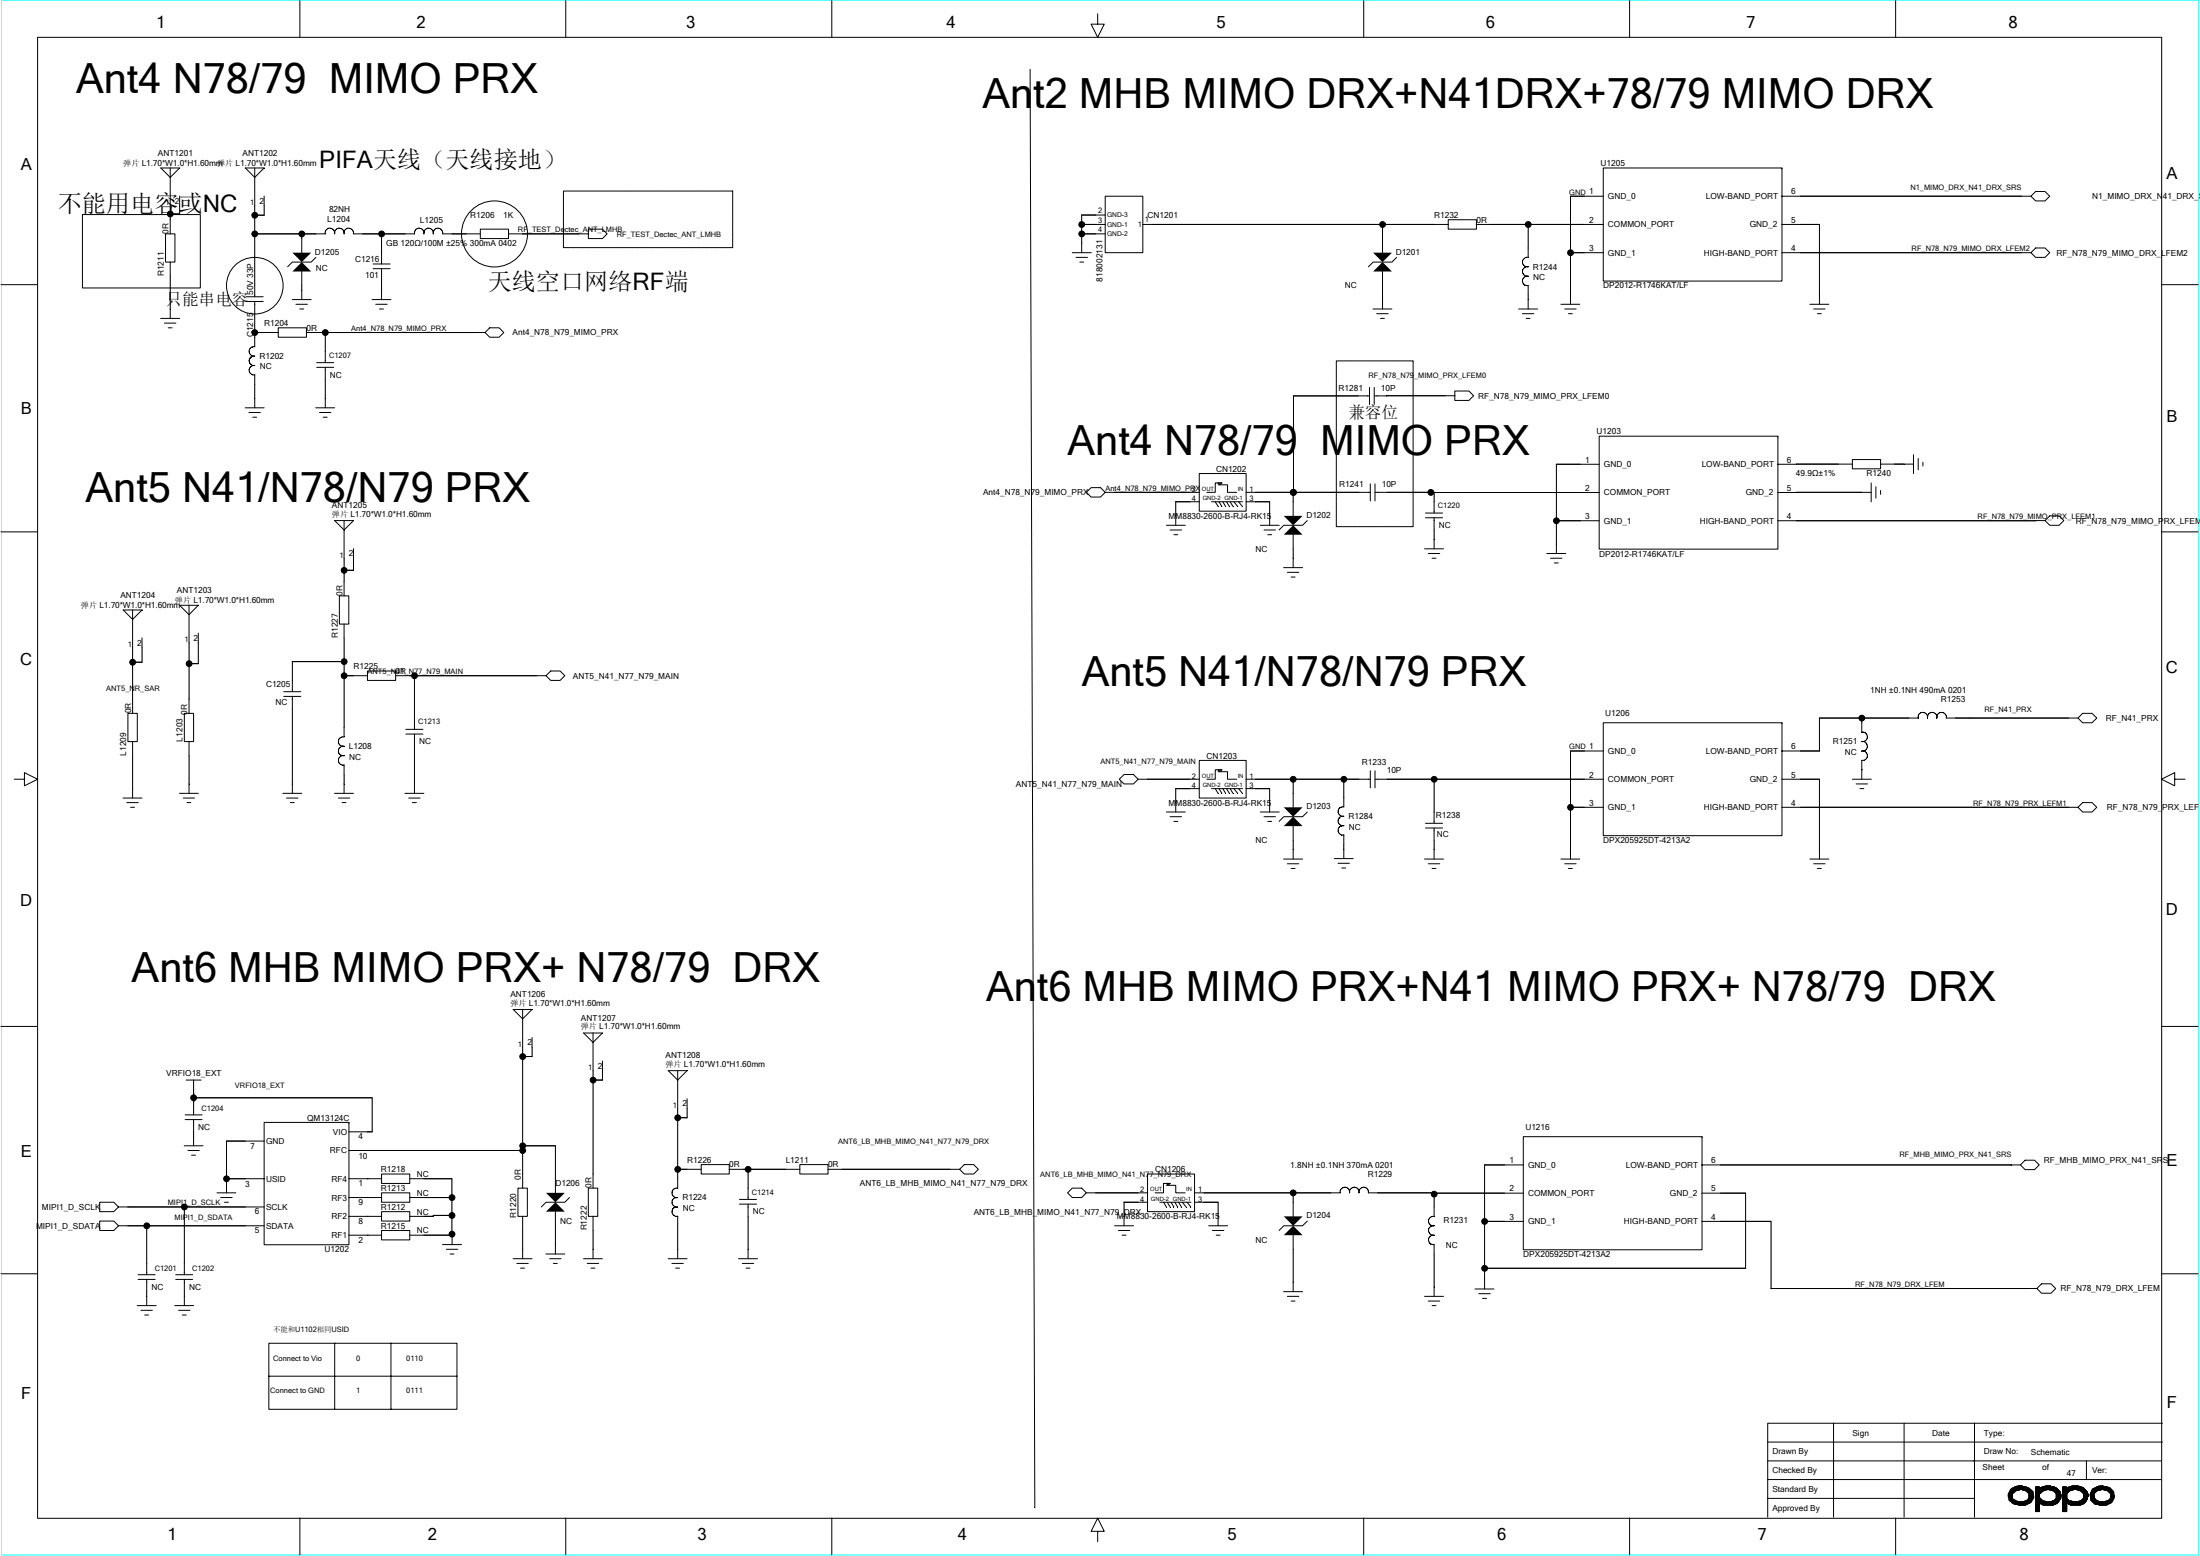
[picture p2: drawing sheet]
<svg xmlns="http://www.w3.org/2000/svg" width="297mm" height="210mm" viewBox="0 0 297 210" stroke-linecap="round" stroke-linejoin="round" font-family="sans-serif">
<path d="M.1 0h296.8v209.8h-296.8z" fill="none" stroke="#0ff" stroke-width=".14"/>
<g fill="none" stroke="#000" stroke-width=".14">
<path d="M5.1 5h286.8v199.9h-286.8zM40.5 .1v4.9M76.4 .1v4.9M112.3 .1v4.9M139.1 9.4l.6 194.1M148.2 1.9v1.4h.9l-.9 1.7-.9-1.7h.9M184.1 .1v4.9M220 .1v4.9M255.9 .1v4.9M.1 38.4h5M11.1 29h15.9v9.9h-15.9zM21.7 22.7h2.6l-1.3 1.2z"/>
<path d="M22.3 31.6h1.3v3.8h-1.3zM23 28.9h1.3M23 22.6v9M23 35.3v7.7M24.3 26.5v2.4M33.1 22.7h2.6l-1.3 1.2zM34.4 31.6h9.5M34.4 29h1.3M34.4 22.6v17.4M35.7 26.5v2.6M40.7 31.6v2.5M40.7 36.6v3.8"/>
<path d="M42.6 34.7l-.6 .7h-2.5l-.7 .6M44.4 30.8l.5 .1 .2 .3 .1 .4a.65 .65 0 0 1 .6-.8 .65 .65 0 0 1 .7 .8v-.3a.62 .62 0 0 1 .4-.5M44.4 30.8l-.4 .3-.1 .5M46.9 30.8l.6 .1 .2 .3v.4M47.7 31.6h8.3M50.4 36.3h2.3M50.4 35.6h2.3M51.5 36.3v4.1M51.5 31.6v4M56.4 30.8l.6 .1a.57 .57 0 0 1 .2 .7M56.5 30.8a.69 .69 0 0 0-.5 .8M57.7 30.8h.4l.3 .3 .1 .5"/>
<path d="M57.7 30.8a.69 .69 0 0 0-.5 .8M58.5 31.5a.64 .64 0 0 1 .7-.7 .64 .64 0 0 1 .6 .8M59.8 31.6h5.1M64.9 30.9h3.8v1.3h-3.8zM68.6 31.6h10.9M76.1 25.8h22.8v7.6h-22.8zM79.4 30.9h1.9l.7 .7-.7 .6h-1.9zM144.8 34.1h2.5M145.3 34.7h1.5M145.8 35.4h.5M146 31.6h3.2M146 29h3.2"/>
<path d="M146 30.3h3.2M146 29v5.1M149.2 26.5h5.1v7.6h-5.1zM154.3 30.3h41.3M186.7 36.6v5.1M186.7 30.3v3.8M188.6 34.7l-.7 .7h-2.5l-.6 .6M195.5 29.7h3.8v1.2h-3.8zM199.3 30.3h17.2M205.6 36.8a.68 .68 0 0 0 .7 .5 .65 .65 0 0 0-.7 .6 .65 .65 0 0 0 .8 .6M206.3 30.3v4.5M206.3 34.7a.65 .65 0 0 0-.7 .7 .65 .65 0 0 0 .8 .6 .67 .67 0 0 0-.8 .8"/>
<path d="M206.3 38.5v3.2M212 34.1h4.5M212 26.5h4.5M212 26.5v14.6M216.5 22.7h24.1v15.2h-24.1zM240.6 30.3h5.1v10.8M240.6 22.7h.1M274.2 34.1l.6-.6h1.3l.7 .6-.7 .6h-1.3zM274.2 34.1h-33.6M274.2 26.5h-33.6M274.8 25.8h1.3l.7 .7-.7 .6h-1.3l-.6-.6zM291.8 38.4h5"/>
<path d="M21.7 43h2.6M22.2 43.6h1.5M22.7 44.2h.5M33.1 55h2.6M33.2 40.7h2.3M33.2 40h2.3M33.6 55.7h1.6M34.1 56.3h.5M34.2 46.8a.64 .64 0 0 0-.6 .7 .64 .64 0 0 0 .8 .5h-.2M34.2 48a.64 .64 0 0 0-.6 .8 .64 .64 0 0 0 .8 .5h-.2M34.2 49.3a.64 .64 0 0 0-.6 .8 .64 .64 0 0 0 .8 .5M34.4 44.9h3.2"/>
<path d="M34.4 40.7v6.1h-.2M34.4 50.6v4.4M37.6 44.2h3.8v1.3h-3.8zM39.5 40.4h2.5M40 41.1h1.5M40.5 41.7h.5M42.6 55h2.6M42.8 49.6h2.3M42.8 48.9h2.3M43.1 55.7h1.6M43.6 56.3h.6M43.9 44.9v4"/>
<path d="M43.9 49.6v5.4M50.2 40.4h2.6M50.7 41.1h1.6M51.2 41.7h.6M65.5 44.9h-24.1M66.1 44.2h1.3l.6 .7-.6 .6h-1.3l-.6-.6zM174.6 53.4h10.3M174.6 53.4v13.1M180.4 48.7h10.4v22.4h-10.4zM184.9 52.3v2.3M185.4 41.7h2.5M185.5 52.3v2.3"/>
<path d="M185.9 42.3h1.5M186.4 43h.5M187.2 53.4h9.2M187.2 53.4h-1.7M196.4 52.8h1.9l.7 .6-.7 .6h-1.9zM205 41.7h2.6M205.5 42.3h1.6M206.1 43h.5M210.8 41.1h2.5M211.3 41.7h1.5M211.8 42.3h.5M215.9 58.9h24.1v15.2h-24.1z"/>
<path d="M240 58.9h.1M244.4 41.1h2.5M244.9 41.7h1.5M245.4 42.3h.5M.1 71.8h5M45.2 70.3h2.5l-1.2 1.2-1.3-1.2M46.4 77h1.3M46.5 70.2v10.2M47.7 74v3M146.7 66.4l.6-.6h1.3l.6 .6-.6 .7h-1.3zM149.2 66.4h12.7M157.5 70.9h2.5"/>
<path d="M158 71.5h1.5M158.5 72.2h.5M158.7 67.7h3.2M158.7 67.7v3.2M161.9 63.9h6.4v5.1h-6.4zM163.6 67.7h4.2M164.1 67.7l.4 .6M164.5 65.4h1.2v1h1.3M164.5 65.2h.5l-.3 .2zM164.6 67.7l.4 .6M165 65.2h-.9v1.2h-1.2M165.1 67.7l.4 .6"/>
<path d="M165.6 67.7l.4 .6M166.1 67.7l.4 .6M166.6 67.7l.5 .6M167.2 67.7l.5 .6M168.2 67.7h3.2v3.2M168.2 66.4h16.8M170.2 70.9h2.5M170.7 71.5h1.5M171.2 72.2h.5M173.3 76.6h2.6M173.8 77.2h1.6M174.3 77.9h.6"/>
<path d="M174.6 66.4v3.2M174.6 72.1v4.5M176.5 70.3l-.6 .6h-2.6l-.6 .6M185 65.3v2.3M185.6 66.4h8v2.8M185.6 65.3v2.3M192.3 74.1h2.6M192.5 69.9h2.3M192.5 69.2h2.3M192.8 74.7h1.6M193.2 66.5h22.7M193.2 66.4v.1"/>
<path d="M193.4 75.3h.5M193.6 69.9v4.2M208.8 74.7h2.6M209.4 75.3h1.5M209.9 76h.5M210.1 62.7h5.8M210.1 70.3h5.8M210.1 62.7v12M240 66.5h2.5M240 70.3h34.8M242.5 66.4h10.1M242.5 62.6v.1"/>
<path d="M242.5 66.4v.1M250.1 62h3.8v1.3h-3.8zM250.1 62.6l-10.1 .1M252.6 65.2v2.5M253.3 65.7v1.5M253.9 62.6h4.5M253.9 66.2v.5M258.4 61.4v2.5M259 61.9v1.5M259.6 62.4v.5M276.1 70.3l.7-.7h1.2l.7 .7-.7 .6h-1.2zM276.1 70.3h-1.3"/>
<path d="M291.8 71.8h5M16.6 82.3h2.6l-1.3 1.3-1.3-1.3M17.3 96.3h1.2v3.8h-1.2zM17.9 82.3v14M19.2 86.1v3.3h-1.3M24.3 81.7l1.2 1.3 1.3-1.3h-2.6M24.9 96.3h1.2v3.8h-1.2zM25.5 89.6h1.3M25.5 81.7v14.6M26.8 85.4v4.2M38.3 94h2.3M38.3 93.3h2.3"/>
<path d="M39.5 94v13.1M45.8 80.4h1.3v3.8h-1.3zM46.2 99.4h.3M46.3 99.4a.65 .65 0 0 0-.6 .8 .65 .65 0 0 0 .8 .5M46.4 91.2h3.2M46.5 84.2v15.3M46.5 89.3h-7v4M49.6 90.6h3.8v1.2h-3.8zM54.8 99.1h2.3M54.8 98.4h2.3M56 91.2v7.2M56 99.1v8"/>
<path d="M73.7 91.2h-20.3M74.4 90.6h1.2l.7 .6-.7 .6h-1.2l-.7-.6zM216.5 97.5h24.1v15.3h-24.1zM240.6 97.5h.1M245.7 96.9v4.5M251.4 98.8a.64 .64 0 0 1 .7 .6 .64 .64 0 0 1-.6 .7M251.4 96.9v1.9M260.3 96.7a.63 .63 0 0 0-.8-.6 .63 .63 0 0 0-.5 .8h-13.4M260.7 96.1l.6 .2 .2 .4M260.7 96.1a.66 .66 0 0 0-.5 .8v-.1M262 96.1l.5 .2a.57 .57 0 0 1 .3 .6M262 96.1a.66 .66 0 0 0-.5 .8v-.1"/>
<path d="M280.6 96.9h-17.8M281.2 96.3h1.3l.6 .6-.6 .6h-1.3l-.6-.6zM1.9 105.2h1.4v-.9l1.8 .9-1.8 .8v-.8M16.6 107.7h2.6M17.1 108.3h1.6M17.6 108.9h.6M17.9 100.1v7.6M24.2 107.1h2.6M24.7 107.7h1.6M25.2 108.3h.6M25.5 100.1v7M38.2 107.1h2.5"/>
<path d="M38.7 107.7h1.5M39.2 108.3h.5M45.2 107.1h2.5M45.7 107.7h1.5M45.7 101.5a.69 .69 0 0 0 .8 .5M46.2 108.3h.5M46.5 103.2v3.9M46.5 100.7a.65 .65 0 0 0-.8 .8M46.5 102a.65 .65 0 0 0-.8 .6 .65 .65 0 0 0 .8 .7M54.7 107.1h2.5M55.2 107.7h1.5M55.7 108.3h.5"/>
<path d="M151.1 105.2l.7-.7h1.2l.7 .7-.7 .6h-1.2zM153.6 105.2h8.3M157.5 109.6h2.5M158 110.2h1.5M158.5 110.8h.5M158.7 106.4h3.2M158.7 106.4v3.2M161.9 102.6h6.4v5.1h-6.4zM163.6 106.4h4.2M164.1 106.4l.4 .7M164.5 104.1h1.2v1.1h1.3M164.5 103.9h.5l-.3 .2z"/>
<path d="M164.6 106.4l.4 .7M165 103.9h-.9v1.3h-1.2M165.1 106.4l.4 .7M165.6 106.4l.4 .7M166.1 106.4l.4 .7M166.6 106.4l.5 .7M167.2 106.4l.5 .7M168.2 106.4h3.2v3.2M168.2 105.2h16.8M170.2 109.6h2.5M170.7 110.2h1.5M171.2 110.8h.5"/>
<path d="M173.3 115.9h2.6M173.8 116.6h1.6M174.3 117.2h.6M174.6 111.5v4.4M174.6 105.2v3.8M176.5 109.6l-.6 .6h-2.6l-.6 .6M180.1 115.9h2.6M180.7 116.5h1.5M180.7 109.6l.3 .5 .4 .1h-.2M180.7 110.9v.2a.7 .7 0 0 0 .8 .3M181.2 117.1h.5M181.2 108.9a.63 .63 0 0 0-.5 .8"/>
<path d="M181.2 110.2a.63 .63 0 0 0-.5 .7M181.2 111.4a.64 .64 0 0 0-.5 .8 .64 .64 0 0 0 .8 .5M181.4 105.2v3.7h-.2M181.4 112.7v3.2M185 104v2.3M185.6 105.2h30.9M185.6 104v2.3M192.3 115.9h2.6M192.5 111.7h2.3M192.5 111.1h2.3M192.8 116.6h1.6M193.4 117.2h.5"/>
<path d="M193.6 105.2v5.9M193.6 111.7v4.2M210.8 115.9h2.5M211.3 116.6h1.5M211.8 117.2h.5M212 108.9h4.5M212 101.3h4.5M212 101.3v14.6M240.6 105.2h5.1v10.7M240.6 101.3h5.1M244.4 115.9h2.5M244.9 116.6h1.5"/>
<path d="M245.4 117.2h.5M250.1 105.2h2.6M250.6 105.8h1.6M251.1 106.4h.5M251.4 102.6v2.6M251.4 102.6h.2M251.6 101.3h-.2a.64 .64 0 0 1 .7 .6 .64 .64 0 0 1-.6 .7M251.6 100.1h-.2a.64 .64 0 0 1 .7 .5 .64 .64 0 0 1-.6 .7M280.6 108.9h-40M281.2 108.3h1.3l.6 .6-.6 .7h-1.3l-.6-.7zM293.6 105.2v-.9l-1.8 .9 1.8 .8v-.8h1.4M.1 138.5h5"/>
<path d="M69.3 136.2h2.5l-1.2 1.3-1.3-1.3M70.6 136.2v24.2M78.8 139.4h2.5l-1.2 1.3-1.3-1.3M80.1 139.4v21M291.8 138.5h5M24.9 154.6h2.5M25 151.1h2.3M25 150.5h2.3M25.1 145.8h2.1M25.4 155.3h1.5M25.9 155.9h.5M26.1 148.1h24.1v4.7"/>
<path d="M26.1 151.1v3.5M26.1 145.8v4.7M30.6 159.1h5.1M30.6 154h5.1M30.6 154v7M35.7 151.5h11.4v16.5h-11.4zM47.1 155.3h23.5M47.1 159.1h4.4M47.1 152.7h3.1M47.1 151.5h.1M51.5 158.4h3.8v1.3h-3.8zM55.3 159.1h5.7v8.9"/>
<path d="M70.5 142.6h1.3M70.5 154.6h4.5v6.4M71.8 140v2.6M80 145.8h1.3M81.3 143.2v2.6M90.2 144.5h2.6l-1.3 1.3zM91.5 144.5v15.9M92.8 148.3v2.5h-1.3M94.7 157.2h3.8v1.2h-3.8zM94.7 157.8h-3.2M98.4 157.8h9.6M101 157.8v4.1"/>
<path d="M108 157.2h3.8v1.2h-3.8zM111.8 157.8h17.8M130.2 157.2h1.3l.6 .6-.6 .6h-1.3l-.6-.6zM154.9 158.4h6.4v5.1h-6.4zM157.5 160h1.2v1h1.3M157.5 159.7h.5l-.3 .3zM158 159.7h-.9v1.3h-1.1M205.7 153.4h24.1v15.3h-24.1zM205.7 157.2h-5.3v16.7M229.8 153.4h.1M272.8 157.2l.6-.6h1.3l.6 .6-.6 .6h-1.3zM272.8 157.2h-43"/>
<path d="M.1 171.9h5M13.5 164.8h1.9l.6 .6-.6 .7h-1.9zM13.5 162.2h1.9l.6 .7-.6 .6h-1.9zM16 162.9h19.7M16 165.4h19.7M18.5 176.2h2.6M18.6 172.7h2.4M18.6 172h2.4M19 176.8h1.6M19.5 177.5h.6M19.8 165.4v6.6M19.8 172.7v3.5"/>
<path d="M23.6 176.2h2.5M23.7 172.7h2.3M23.7 172h2.3M24.1 176.8h1.6M24.6 177.5h.5M24.9 162.9v9.1M24.9 172.7v3.5M29.3 161h2.6M29.8 161.6h1.5M30.3 162.2h.5M47.1 161.6h4.4M47.1 164.1h4.4"/>
<path d="M47.1 166.7h4.4M51.5 161h3.8v1.2h-3.8zM51.5 163.5h3.8v1.3h-3.8zM51.5 166.1h3.8v1.2h-3.8zM55.3 161.6h5.7M55.3 164.1h3.2M55.3 166.7h5.7M59.8 168h2.5M60.3 168.6h1.5M60.8 169.2h.5M61 166.5h.1M61 164h-2.5v.2"/>
<path d="M69.3 169.9h2.5M69.8 170.5h1.5M69.9 160.3h1.3v3.8h-1.3zM70.3 171.1h.5M70.6 164.1v5.8M73.7 169.2h2.6M74.2 169.9h1.6M74.7 170.5h.5M75 163.5v5.7M76.9 161.6l-.6 .6h-2.6l-.6 .7M78.8 169.9h2.5M79.3 170.5h1.5"/>
<path d="M79.4 160.3h1.3v3.8h-1.3zM79.8 171.1h.5M80.1 164.1v5.8M90.2 169.9h2.6M90.7 170.5h1.6M90.7 162.4l.4 .4 .4 .1h-.2M90.7 163.6l.1 .2a.7 .7 0 0 0 .7 .3M91.2 171.1h.6M91.3 160.3h.2M91.3 160.3a.64 .64 0 0 0-.6 .8 .64 .64 0 0 0 .8 .5h-.2M91.3 161.6a.63 .63 0 0 0-.6 .8M91.3 162.9a.63 .63 0 0 0-.6 .8"/>
<path d="M91.5 164.1v5.8M99.7 169.9h2.6M99.8 162.5h2.3M99.8 161.9h2.3M100.2 170.5h1.6M100.7 171.1h.6M101 162.5v7.4M144.1 161l.7-.7h1.2l.7 .7-.7 .6h-1.2zM146.7 161h8.3M150.5 165.4h2.6M151 166.1h1.5M151.5 166.7h.5"/>
<path d="M151.7 162.2h3.3M151.8 162.2v3.2M156.6 162.2h4.2M157.1 162.2l.4 .7M157.6 162.2l.4 .7M158.1 162.2l.4 .7M158.6 162.2l.4 .7M159.1 162.2l.4 .7M159.6 162.2l.5 .7M160.3 162.2l.5 .7M161.3 162.2h3.2v3.2M163.2 165.4h2.6"/>
<path d="M163.7 166.1h1.5M164.2 166.7h.5M173.3 174.3h2.6M173.8 174.9h1.6M174.3 175.6h.6M174.6 161v3.2M174.6 166.7v7.6M176.5 164.8l-.6 .6h-2.6l-.6 .7M182.2 160.8a.63 .63 0 0 0-.7-.6 .63 .63 0 0 0-.5 .8h-19.7M183.1 160.3a.65 .65 0 0 0-.9 .7v-.2M183.1 160.3a.62 .62 0 0 1 .4 .5M183.5 160.8v.2a.64 .64 0 0 1 .5-.8 .64 .64 0 0 1 .8 .6"/>
<path d="M184.7 161h8.9v3.2M184.8 160.8v.2M192.3 174.9h2.6M192.8 175.6h1.6M193.4 176.2h.5M193.5 165.4a.64 .64 0 0 0-.6 .7 .64 .64 0 0 0 .6 .6M193.6 161h12.1M193.6 164.1a.65 .65 0 0 0-.7 .7 .65 .65 0 0 0 .8 .6M193.6 167.9v7M193.7 166.7a.65 .65 0 0 0-.8 .6 .65 .65 0 0 0 .8 .7M199.2 173.9h2.5M199.7 174.6h1.5"/>
<path d="M200.2 175.2h.5M200.4 164.8h5.3M229.8 161h5.9v10.2h-35.3M229.8 164.8h9.3v9.1M239.1 173.9h35.9M275.7 173.2h1.2l.7 .7-.7 .6h-1.2l-.7-.6zM291.8 171.9h5M36.3 185.7h25.4M36.3 181.3h25.4v8.9h-25.4zM45.2 181.3v8.9M52.8 181.3v8.9M238.7 194.6h53.3"/>
<path d="M247.6 192v12.7M257.1 192v12.7M266.6 192v12.7M281.7 197.1v2.6M291.8 199.7h-53.1M291.8 197.1h-53.1M292 192.1h-53.3v12.6M40.5 204.9v4.9M76.4 204.9v4.9M112.3 204.9v4.9M148.2 206.7h.9l-.9-1.8-.9 1.8h.9v1.3M184.1 204.9v4.9"/>
<path d="M220 204.9v4.9M238.7 202.2h27.9M255.9 204.9v4.9M271.1 201.6h.7M271.1 201.7h.6M271.1 201.8h.6M271.1 202h.6M271.1 202.1h.6M271.3 201.3h.8M271.3 202.3h.6M271.3 202.2h.4M271.3 201.4v1.1h.8"/>
<path d="M271.4 202.6h.8M271.4 202.5v-1.3v1.4h.7M271.5 202.2v.4h.8M271.5 200.9a2.21 2.21 0 0 1 3 .4l.1 .8-.4 .6-.8 .4h-.6l-.9-.1-.6-.5-.1-.8zM271.5 201v1.6v-1.5v.1M271.7 201.6l.5-.4 .6-.3 .8 .3 .4 .4v.6a1.54 1.54 0 0 1-2.3 0zM271.7 200.9l-.1 1.8h2.6v-1.7M271.7 200.8h2.2M271.8 200.8v.7M271.8 202.3v.5M271.9 202.5v.5h1.9M271.9 200.8v.6h-.6"/>
<path d="M272.1 202.4v.6M272.2 200.7v.5h-.8M272.2 202.6v.4M272.3 202.6v.4M272.3 200.7v.4M272.3 200.6h.8M272.4 202.7v.4M272.4 200.7v.4M272.5 203.1h1.1M272.6 202.7v.4M272.6 200.5v.6M272.7 202.7v.4"/>
<path d="M272.7 200.5v.6h-1.3M272.8 202.7v.4M272.8 200.5v.4M272.9 202.7v.4M272.9 200.5v.4M273.1 202.7v.4M273.1 200.5v.6h1.1M273.2 202.7v.4M273.2 200.7v.4M273.3 202.6v.5M273.3 200.7v.4M273.4 202.6h.9"/>
<path d="M273.4 202.6v.5M273.4 200.7v.4M273.4 201.2h1M273.5 200.7h-1.4v.5M273.6 202.6v.4M273.6 200.7v.5M273.7 201.3h.8M273.7 200.8v.5M273.7 202.4v.6h-1.5v-.4M273.8 200.8v.6h.7M273.9 201.8h.7M273.9 202h.7"/>
<path d="M273.9 202.1h.7M273.9 201.7h.6M274 200.8v.8h.5M274 200.9h-2.5M274.1 200.9v1.9h-2.5M274.3 201.2v1.3h-.6M274.5 201.3v1h-.7v.5M274.5 202.2h-.6l.1 .6M274.8 200.8h2.8M274.8 200.9h3M274.8 200.7h.6v3.3h-.6M274.8 203h.6"/>
<path d="M274.8 203.1h.6M274.8 203.2h.6M274.8 203.3h.6M274.8 203.5h.6M274.8 203.6h.6M274.8 203.7h.6M274.8 203.9h.6M274.8 201.2h1.2M274.8 202.6h1.1M274.8 202.5h.9M274.8 202.3h.8v.7M274.8 202.2h.7v.6"/>
<path d="M274.8 201.6h.6M274.8 201.7h.6M274.8 201.8h.6M274.8 202h.6M274.8 202.1h.6M274.8 200.7h.6v.2v-.1h.1a2.27 2.27 0 0 1 2.3 .1 1.03 1.03 0 0 1 .2 1.6l-.2 .3-.5 .3h-1.4l-.5-.3v1.2h-.6zM274.8 200.7v3.3M275 200.7v3.3M275.1 200.7v3.3M275.2 200.7v3.3M275.4 201.6l.5-.4 .6-.3 .8 .3 .3 .4v.6a1.54 1.54 0 0 1-2.2 0zM275.5 200.8v.8"/>
<path d="M275.6 203h2M275.6 200.8v.6h-.8M275.7 200.7h1.7v.6M275.7 200.7v.6h-.9M275.7 202.4v.6M275.9 200.7v.5M275.9 202.6v.5M276 200.7v.4M276 202.6v.5M276.1 202.6v.5M276.1 200.5v.6M276.2 200.6h.7"/>
<path d="M276.2 202.7v.4M276.2 200.5v.6h-1.4M276.4 202.7v.4M276.4 200.5v.6M276.5 202.7v.4M276.5 200.5v.4M276.6 202.7v.4M276.6 200.5v.6M276.7 201.1h1.2M276.8 202.7v.4M276.8 200.5v.6M276.9 202.7v.4"/>
<path d="M276.9 200.5v.6M277 202.6v.5M277 200.7v.4M277.1 201.2h.9v1.4M277.1 202.6h.8M277.1 202.6v.5M277.1 200.7v.4M277.3 202.6v.5h-1.5M277.3 200.7v.5M277.4 201.3h.7v1h-.6M277.4 202.5h.6M277.4 202.4v.6"/>
<path d="M277.5 201.4h.6M277.5 202.3v.7M277.5 200.8v.6M277.6 201.8h.7v.2h-.7M277.6 201.7h.7M277.6 202.1h.7M277.6 200.8v.8h.5M277.8 200.9v1.9h-3M277.9 201v1.7h-3.1M278.3 202.2h-.7v.6M278.5 203h.5M278.5 203.1h.5"/>
<path d="M278.5 203.2h.5M278.5 203.3h.5M278.5 203.5h.5M278.5 203.6h.5M278.5 203.7h.5M278.5 203.9h.5M278.5 200.9h3M278.5 200.8h2.8M278.5 200.7h.5v3.3h-.5M278.5 201.2h1M278.5 202.6h1M278.5 202.5h.8"/>
<path d="M278.5 202.3h.7v.5M278.5 202.2h.5M278.5 201.6h.5M278.5 201.7h.5M278.5 201.8h.5M278.5 202h.5M278.5 202.1h.5M278.5 200.7h.5v.2v-.1h.2a2.17 2.17 0 0 1 2.4 .3l.1 .2a.49 .49 0 0 1 .1 .8v.2a1.37 1.37 0 0 1-.9 .8h-1.4l-.5-.3v1.2h-.5zM278.5 200.7v3.3M278.7 200.7v3.3M278.8 200.7v3.3M278.9 200.7v3.3"/>
<path d="M279.2 200.8v.6h-.7M279.3 202.4v.6h2M279.3 200.7v.6h-.8M279.4 200.7h1.7v.6M279.4 202.6v.4M279.4 200.7v.5M279.4 201.2l.8-.3 .7 .3 .4 .4v.6a1.54 1.54 0 0 1-2.3 0v-.6zM279.5 202.6v.5M279.5 200.7v.4M279.7 202.6v.5M279.7 200.5v.6M279.8 202.6v.5"/>
<path d="M279.8 200.5v.6h-1.3M279.9 202.7v.4M279.9 200.5v.6M280.1 202.7v.4M280.1 200.5v.4M280.2 202.7v.4M280.2 200.5v.4M280.3 202.7v.4M280.3 200.5v.4M280.4 201.1h1.2M280.4 202.7v.4M280.4 200.5v.6"/>
<path d="M280.6 202.7v.4M280.6 200.5v.6M280.7 202.6v.5M280.7 200.5v.6M280.8 201.2h.9v1.4M280.8 202.6v.5M280.8 200.7v.4M280.8 202.6h.8M280.9 202.6v.5h-1.4M280.9 200.7v.5M281 201.3h.8v1h-.6M281 202.5h.7"/>
<path d="M281.1 202.4v.6M281.2 201.4h.6M281.2 202.3v.7M281.2 200.8v.6M281.3 201.6h.7M281.3 201.7h.7M281.3 201.8h.7M281.3 202h.7M281.3 202.2h.6M281.3 202.1h.5M281.3 200.8v2M281.4 200.9v1.9h-2.9"/>
<path d="M281.6 201v1.7h-3.1M282.2 201.7h.5M282.2 201.8h.5M282.2 202h.5M282.3 201.6h.4M282.3 202.3h.6M282.3 202.2h.4M282.3 201.3v1.2h.7M282.3 202.1h.4M282.4 201.2h.8M282.5 201v1.6h.7M282.6 200.9h2.4"/>
<path d="M282.6 200.9v1.8M282.6 200.9a2.03 2.03 0 0 1 2.8 .4l.1 .8-.4 .6-.8 .4-1.5-.1-.5-.5-.1-.8zM282.7 202.8h2.3M282.7 201.6l.4-.4 .7-.3 .8 .3 .4 .4v.6a1.52 1.52 0 0 1-2.3 0zM282.7 200.9v1.9M282.8 200.8h2.1M282.8 202.2v.8M282.8 200.8v.6h-.5M283 202.3v.7M283 200.8v.5h-.6M283.1 200.7h1.2v.4M283.1 202.4v.6"/>
<path d="M283.1 200.7v.5M283.2 202.6v.4M283.2 200.7v.4M283.3 200.6h.7M283.3 202.6v.5M283.3 200.7v.4M283.5 202.7v.4M283.5 200.7v.4M283.6 202.7v.4M283.6 200.5v.6h-1M283.7 202.7v.4M283.7 200.5v.6"/>
<path d="M283.8 202.7v.4M283.8 200.5v.4M284 202.7v.4M284 200.5v.6M284.1 201.1h1M284.1 200.7v.4M284.1 202.7v.4M284.2 200.7v.4M284.2 202.7v.4M284.3 202.6v.5M284.5 200.7v.4M284.5 202.6v.5h-1.1"/>
<path d="M284.6 201.2h.6v1.4h-.9M284.6 200.7v.5M284.6 202.6v.4h-1.8M284.7 202.5h.5M284.7 200.8v.5h.7v1h-.6M284.7 202.4v.6M284.8 201.4h.6M284.9 200.8v.6M284.9 202.3v.5M285 201.8h.5M285 202h.5M285 202.1h.5"/>
<path d="M285 202.2h.4M285 201.6h.4M285 201.7h.4M285 200.9v1.9M285.1 201v1.7h-2.5"/>
<circle cx="23" cy="28.9" r=".39"/>
<circle cx="34.4" cy="38.6" r="3.8"/>
<circle cx="34.4" cy="31.6" r=".39"/>
<circle cx="34.4" cy="29" r=".39"/>
<circle cx="40.8" cy="31.6" r=".39"/>
<circle cx="51.5" cy="31.6" r=".39"/>
<circle cx="66.8" cy="31.6" r="4.5"/>
<circle cx="146.1" cy="31.6" r=".39"/>
<circle cx="146.1" cy="30.3" r=".39"/>
<circle cx="186.7" cy="30.3" r=".39"/>
<circle cx="206.3" cy="30.3" r=".39"/>
<circle cx="212.1" cy="34.1" r=".39"/>
<circle cx="34.4" cy="44.9" r=".39"/>
<circle cx="43.9" cy="44.9" r=".39"/>
<circle cx="46.5" cy="77" r=".39"/>
<circle cx="174.6" cy="66.5" r=".39"/>
<circle cx="174.7" cy="66.5" r=".39"/>
<circle cx="193.2" cy="66.5" r=".39"/>
<circle cx="210.1" cy="70.3" r=".39"/>
<circle cx="17.9" cy="89.4" r=".39"/>
<circle cx="25.5" cy="89.6" r=".39"/>
<circle cx="46.5" cy="91.2" r=".39"/>
<circle cx="46.5" cy="89.3" r=".39"/>
<circle cx="56" cy="91.2" r=".39"/>
<circle cx="251.4" cy="96.9" r=".39"/>
<circle cx="174.6" cy="105.2" r=".39"/>
<circle cx="181.4" cy="105.2" r=".39"/>
<circle cx="193.6" cy="105.2" r=".39"/>
<circle cx="212.1" cy="109" r=".39"/>
<circle cx="26.1" cy="148.2" r=".39"/>
<circle cx="30.6" cy="159.1" r=".39"/>
<circle cx="70.6" cy="155.3" r=".39"/>
<circle cx="70.6" cy="142.6" r=".39"/>
<circle cx="70.6" cy="154.6" r=".39"/>
<circle cx="80.1" cy="145.8" r=".39"/>
<circle cx="91.5" cy="157.8" r=".39"/>
<circle cx="91.5" cy="150.8" r=".39"/>
<circle cx="101" cy="157.8" r=".39"/>
<circle cx="19.8" cy="165.4" r=".39"/>
<circle cx="24.9" cy="162.9" r=".39"/>
<circle cx="61" cy="161.6" r=".39"/>
<circle cx="61" cy="166.5" r=".39"/>
<circle cx="61" cy="164" r=".39"/>
<circle cx="174.6" cy="161" r=".39"/>
<circle cx="193.6" cy="161.1" r=".39"/>
<circle cx="200.5" cy="171.2" r=".39"/>
<circle cx="200.5" cy="164.8" r=".39"/>
</g>
<g fill="#000">
<path d="M23 28.9h1.3zM23 28.9v.8zM23 27.7v1.2zM24.3 27.7v1.2zM34.4 29h1.3zM34.4 27.7v1.3zM35.7 27.7v1.3zM40.7 38.5v.7zM40.7 31.6v.6zM40.7 31.6h1.9zM51.5 37.9v1.3zM61 31.6h1.9z"/>
<path d="M146 31.6v1.2zM146 30.3h2zM146 29h2zM146 29v1.3zM146 30.3v1.3zM146 31.6h2zM186.7 38.5v1.9zM186.7 30.3v1.9zM206.3 39.8v.6zM212 26.5h1.9zM212 34.1h1.9zM34.4 44.9h1.3z"/>
<path d="M34.4 44.9v.6zM34.4 51.9v1.9zM43.3 44.9h.6zM46.5 77h1.2zM46.5 77v1.5zM46.5 75.3v1.7zM47.7 75.3v1.7zM158.7 67.7h2zM158.7 67.7v1.9zM169.5 67.7h1.9zM171.4 67.7v1.9zM174.6 74.1v1.2z"/>
<path d="M174.6 66.4v1.3zM193.2 66.4h.4zM193.6 71.5v1.3zM193.6 66.4v1.3zM255.8 62.6h1.3zM17.9 89.4h1.3zM17.9 87.4v2zM19.2 87.4v2zM25.5 89.6h1.3zM46.5 89.3v1.9zM46.5 91.2h1.2zM55.3 91.2h.7z"/>
<path d="M251.4 96.9v.6zM264.1 96.9h1.9zM46.5 104.5v1.3zM158.7 106.4h2zM158.7 106.4v1.9zM169.5 106.4h1.9zM171.4 106.4v1.9zM174.6 113.4v1.3zM174.6 105.2v1.9zM181.4 114v.6zM193.6 113.4v1.3zM212 101.3h1.9z"/>
<path d="M212 108.9h1.9zM26.1 152.7v.7zM26.1 148.6v.3zM26.1 148.1v.5zM26.1 147.7v.4zM26.1 147v.7zM30.6 159.1v.6zM49.6 152.7h.6zM70.6 142.6h1.2zM70.6 141.3v1.3zM70.6 154.6v.7zM71.8 141.3v1.3z"/>
<path d="M80.1 145.8h1.2zM80.1 144.5v1.3zM81.3 144.5v1.3zM91.5 150.8h1.3zM91.5 149.6v1.2zM91.5 157.8v1.3zM91.5 157.8h1.3zM92.8 149.6v1.2zM100.4 157.8h.6zM19.8 174.3v.6zM24.9 174.3v.6zM57.2 164.1h1.3z"/>
<path d="M58.5 164v.1zM61 166.5v.2zM151.8 162.2v1.9zM151.8 162.2h1.9zM162.6 162.2h1.9zM164.5 162.2v1.9zM174.6 161v1.2zM193.6 161v.1zM193.6 161.1v1.8zM200.4 171.2v1.5z"/>
</g>
<g fill="#000">
<path d="M39.5 34.1h2.5l-1.3 1.3zM40.7 35.4l1.3 1.2h-2.5zM185.4 34.1h2.5l-1.2 1.3zM186.7 35.4l1.2 1.2h-2.5zM173.3 69.6h2.6l-1.3 1.3zM174.6 70.9l1.3 1.3h-2.6zM173.3 108.9h2.6l-1.3 1.3zM174.6 110.2l1.3 1.3h-2.6zM73.7 161h2.6l-1.3 1.2zM75 162.2l1.3 1.3h-2.6zM173.3 164.1h2.6l-1.3 1.3zM174.6 165.4l1.3 1.3h-2.6z"/>
<circle cx="23" cy="28.9" r=".4"/>
<circle cx="34.4" cy="29" r=".4"/>
<circle cx="34.4" cy="31.6" r=".4"/>
<circle cx="40.7" cy="31.6" r=".4"/>
<circle cx="51.5" cy="31.6" r=".4"/>
<circle cx="146" cy="30.3" r=".4"/>
<circle cx="146" cy="31.6" r=".4"/>
<circle cx="186.7" cy="30.3" r=".4"/>
<circle cx="206.3" cy="30.3" r=".4"/>
<circle cx="212" cy="34.1" r=".4"/>
<circle cx="34.4" cy="44.9" r=".4"/>
<circle cx="43.9" cy="44.9" r=".4"/>
<circle cx="46.5" cy="77" r=".4"/>
<circle cx="174.6" cy="66.4" r=".4"/>
<circle cx="193.2" cy="66.4" r=".4"/>
<circle cx="210.1" cy="70.3" r=".4"/>
<circle cx="17.9" cy="89.4" r=".4"/>
<circle cx="25.5" cy="89.6" r=".4"/>
<circle cx="46.5" cy="91.2" r=".4"/>
<circle cx="46.5" cy="89.3" r=".4"/>
<circle cx="56" cy="91.2" r=".4"/>
<circle cx="251.4" cy="96.9" r=".4"/>
<circle cx="174.6" cy="105.2" r=".4"/>
<circle cx="181.4" cy="105.2" r=".4"/>
<circle cx="193.6" cy="105.2" r=".4"/>
<circle cx="212" cy="108.9" r=".4"/>
<circle cx="26.1" cy="148.1" r=".4"/>
<circle cx="30.6" cy="159.1" r=".4"/>
<circle cx="70.6" cy="142.6" r=".4"/>
<circle cx="70.6" cy="155.3" r=".4"/>
<circle cx="70.6" cy="154.6" r=".4"/>
<circle cx="80.1" cy="145.8" r=".4"/>
<circle cx="91.5" cy="157.8" r=".4"/>
<circle cx="91.5" cy="150.8" r=".4"/>
<circle cx="101" cy="157.8" r=".4"/>
<circle cx="19.8" cy="165.4" r=".4"/>
<circle cx="24.9" cy="162.9" r=".4"/>
<circle cx="61" cy="161.6" r=".4"/>
<circle cx="61" cy="164" r=".4"/>
<circle cx="61" cy="166.5" r=".4"/>
<circle cx="174.6" cy="161" r=".4"/>
<circle cx="193.6" cy="161.1" r=".4"/>
<circle cx="200.4" cy="171.2" r=".4"/>
<circle cx="200.4" cy="164.8" r=".4"/>
</g>
<g font-size="5.6">
<text x="10.3" y="12.6">Ant4 N78/79 MIMO PRX</text>
<text x="132.6" y="14.5">Ant2 MHB MIMO DRX+N41DRX+78/79 MIMO DRX</text>
<text x="144.1" y="61.4">Ant4 N78/79 MIMO PRX</text>
<text x="11.6" y="67.8">Ant5 N41/N78/N79 PRX</text>
<text x="146" y="92.5">Ant5 N41/N78/N79 PRX</text>
<text x="17.8" y="132.5">Ant6 MHB MIMO PRX+ N78/79 DRX</text>
<text x="133.1" y="135">Ant6 MHB MIMO PRX+N41 MIMO PRX+ N78/79 DRX</text>
</g>
<g font-size="3.3">
<text x="43.1" y="22.6">PIFA天线（天线接地）</text>
<text x="7.8" y="28.6">不能用电容或NC</text>
<text x="65.8" y="39.1">天线空口网络RF端</text>
</g>
<g font-size="2.2">
<text x="21.1" y="3.8">1</text>
<text x="56.2" y="3.8">2</text>
<text x="92.7" y="3.8">3</text>
<text x="127.8" y="3.8">4</text>
<text x="164.2" y="3.8">5</text>
<text x="200.6" y="3.8">6</text>
<text x="235.8" y="3.8">7</text>
<text x="271.2" y="3.8">8</text>
<text x="2.8" y="23">A</text>
<text x="292.5" y="24.1">A</text>
<text x="22.3" y="41.2">只能串电容</text>
<text x="2.8" y="55.8">B</text>
<text x="182.1" y="56.4">兼容位</text>
<text x="292.5" y="57">B</text>
<text x="2.7" y="89.7">C</text>
<text x="292.4" y="90.8">C</text>
<text x="2.7" y="122.3">D</text>
<text x="292.4" y="123.5">D</text>
<text x="2.8" y="156.2">E</text>
<text x="292.5" y="157.3">E</text>
<text x="2.9" y="188.8">F</text>
<text x="292.6" y="189.9">F</text>
<text x="22.6" y="207.8">1</text>
<text x="57.8" y="207.8">2</text>
<text x="94.2" y="207.8">3</text>
<text x="129.3" y="207.8">4</text>
<text x="165.7" y="207.8">5</text>
<text x="202.2" y="207.8">6</text>
<text x="237.3" y="207.8">7</text>
<text x="272.7" y="207.8">8</text>
</g>
<g font-size="1.1">
<text x="16.6" y="22.4">弹片 L1.70*W1.0*H1.60mm</text>
<text x="21.3" y="21">ANT1201</text>
<text x="29.3" y="22.4">弹片 L1.70*W1.0*H1.60mm</text>
<text x="32.7" y="21">ANT1202</text>
<text x="216.1" y="22.4">U1205</text>
<text x="23.6" y="27.5">2</text>
<text x="35" y="27.5">2</text>
<text x="44.2" y="29.9">L1204</text>
<text x="44.4" y="28.7">82NH</text>
<text x="63.5" y="29.4">R1206</text>
<text x="67.9" y="29.4">1K</text>
<text x="154.9" y="29.4">CN1201</text>
<text x="193.6" y="29.4">R1232</text>
<text x="217.1" y="26.9">GND_0</text>
<text x="230.3" y="26.9">LOW-BAND_PORT</text>
<text x="241.8" y="26.2">6</text>
<text x="282.5" y="26.9">N1_MIMO_DRX_N41_DRX_S</text>
<text x="22.8" y="31.6" transform="rotate(-90 22.8 31.6)">0R</text>
<text x="42.5" y="34.4">D1205</text>
<text x="47.9" y="35.4">C1216</text>
<text x="52.2" y="33.2">GB 120Ω/100M ±25% 300mA 0402</text>
<text x="56.7" y="30.1">L1205</text>
<text x="188.4" y="34.4">D1201</text>
<text x="199.3" y="30">0R</text>
<text x="214.6" y="30.1">2</text>
<text x="214.6" y="33.9">3</text>
<text x="217.1" y="30.7">COMMON_PORT</text>
<text x="217.1" y="34.5">GND_1</text>
<text x="230.1" y="34.5">HIGH-BAND_PORT</text>
<text x="236.3" y="30.7">GND_2</text>
<text x="241.8" y="33.9">4</text>
<text x="241.8" y="30.1">5</text>
<text x="277.7" y="34.5">RF_N78_N79_MIMO_DRX_LFEM2</text>
<text x="22.1" y="37.3" transform="rotate(-90 22.1 37.3)">R1211</text>
<text x="34.2" y="39.8" transform="rotate(-90 34.2 39.8)">50V 33P</text>
<text x="42.6" y="36.5">NC</text>
<text x="49.3" y="37.5">101</text>
<text x="148.8" y="38" transform="rotate(-90 148.8 38)">818002131</text>
<text x="181.6" y="38.9">NC</text>
<text x="207" y="36.4">R1244</text>
<text x="207" y="37.8">NC</text>
<text x="216.5" y="38.9">DP2012-R1746KAT/LF</text>
<text x="34.2" y="45.5" transform="rotate(-90 34.2 45.5)">C1215</text>
<text x="35.7" y="44">R1204</text>
<text x="41.4" y="44.6">0R</text>
<text x="69.2" y="45.3">Ant4_N78_N79_MIMO_PRX</text>
<text x="35" y="48.4">R1202</text>
<text x="35.1" y="49.8">NC</text>
<text x="44.6" y="51">NC</text>
<text x="180.7" y="52.8">R1281</text>
<text x="186.5" y="52.8">10P</text>
<text x="199.6" y="53.8">RF_N78_N79_MIMO_PRX_LFEM0</text>
<text x="215.6" y="58.6">U1203</text>
<text x="164.2" y="63.6">CN1202</text>
<text x="180.8" y="65.8">R1241</text>
<text x="186.6" y="65.8">10P</text>
<text x="214" y="62.4">1</text>
<text x="216.6" y="63">GND_0</text>
<text x="229.8" y="63">LOW-BAND_PORT</text>
<text x="241.3" y="62.4">6</text>
<text x="242.5" y="64.3">49.9Ω±1%</text>
<text x="252" y="64.3">R1240</text>
<text x="44.8" y="68.6">ANT1205</text>
<text x="44.8" y="69.7">弹片 L1.70*W1.0*H1.60mm</text>
<text x="132.7" y="66.8">Ant4_N78_N79_MIMO_PRX</text>
<text x="157.8" y="70">MM8830-2600-B-RJ4-RK15</text>
<text x="176.4" y="69.9">D1202</text>
<text x="194.3" y="71.3">NC</text>
<text x="214" y="70">3</text>
<text x="214" y="66.2">2</text>
<text x="216.6" y="66.8">COMMON_PORT</text>
<text x="216.6" y="70.7">GND_1</text>
<text x="229.5" y="70.7">HIGH-BAND_PORT</text>
<text x="235.7" y="66.8">GND_2</text>
<text x="241.3" y="66.2">5</text>
<text x="241.3" y="70">4</text>
<text x="280.3" y="70.7">RF_N78_N79_MIMO_PRX_LFEM</text>
<text x="47.1" y="75.1">2</text>
<text x="169.5" y="74.4">NC</text>
<text x="215.9" y="75.1">DP2012-R1746KAT/LF</text>
<text x="10.9" y="82.1">弹片 L1.70*W1.0*H1.60mm</text>
<text x="16.3" y="80.7">ANT1204</text>
<text x="23.6" y="81.4">弹片 L1.70*W1.0*H1.60mm</text>
<text x="23.9" y="80">ANT1203</text>
<text x="46.2" y="80.4" transform="rotate(-90 46.2 80.4)">0R</text>
<text x="18.5" y="87.1">2</text>
<text x="26.1" y="86.5">2</text>
<text x="45.6" y="86.1" transform="rotate(-90 45.6 86.1)">R1227</text>
<text x="35.9" y="92.7">C1205</text>
<text x="37.2" y="95.1">NC</text>
<text x="47.7" y="90.3">R1225</text>
<text x="53.4" y="90.9">0R</text>
<text x="77.4" y="91.6">ANT5_N41_N77_N79_MAIN</text>
<text x="252.5" y="93.5">1NH ±0.1NH 490mA 0201</text>
<text x="262.1" y="94.8">R1253</text>
<text x="17.1" y="102" transform="rotate(-90 17.1 102)">L1209</text>
<text x="17.7" y="96.3" transform="rotate(-90 17.7 96.3)">0R</text>
<text x="24.6" y="100.1" transform="rotate(-90 24.6 100.1)">L1203</text>
<text x="25.3" y="96.4" transform="rotate(-90 25.3 96.4)">0R</text>
<text x="47.1" y="101.1">L1208</text>
<text x="56.6" y="100.5">NC</text>
<text x="216.7" y="96.7">U1206</text>
<text x="217.1" y="101.7">GND_0</text>
<text x="230.3" y="101.7">LOW-BAND_PORT</text>
<text x="241.8" y="101.1">6</text>
<text x="247.5" y="100.5">R1251</text>
<text x="249.1" y="101.9">NC</text>
<text x="284.3" y="97.3">RF_N41_PRX</text>
<text x="47.1" y="102.5">NC</text>
<text x="137.2" y="106.2">ANT5_N41_N77_N79_MAIN</text>
<text x="162.9" y="102.4">CN1203</text>
<text x="183.9" y="103.3">R1233</text>
<text x="187.2" y="104.3">10P</text>
<text x="214.6" y="104.9">2</text>
<text x="217.1" y="105.6">COMMON_PORT</text>
<text x="236.3" y="105.6">GND_2</text>
<text x="241.8" y="104.9">5</text>
<text x="157.8" y="108.7">MM8830-2600-B-RJ4-RK15</text>
<text x="169.5" y="113.8">NC</text>
<text x="176.4" y="109.2">D1203</text>
<text x="182.1" y="110.5">R1284</text>
<text x="182.1" y="112">NC</text>
<text x="193.9" y="110.3">R1238</text>
<text x="194" y="113">NC</text>
<text x="214.6" y="108.7">3</text>
<text x="216.5" y="113.8">DPX205925DT-4213A2</text>
<text x="217.1" y="109.3">GND_1</text>
<text x="230.1" y="109.3">HIGH-BAND_PORT</text>
<text x="241.8" y="108.7">4</text>
<text x="284.5" y="109.3">RF_N78_N79_PRX_LEF</text>
<text x="68.9" y="135.7">弹片 L1.70*W1.0*H1.60mm</text>
<text x="68.9" y="134.6">ANT1206</text>
<text x="78.4" y="137.8">ANT1207</text>
<text x="71.2" y="141.1">2</text>
<text x="78.4" y="138.9">弹片 L1.70*W1.0*H1.60mm</text>
<text x="89.8" y="142.8">ANT1208</text>
<text x="89.8" y="144">弹片 L1.70*W1.0*H1.60mm</text>
<text x="22.5" y="145.2">VRFIO18_EXT</text>
<text x="80.7" y="144.2">2</text>
<text x="92.1" y="149.3">2</text>
<text x="26.8" y="152.5">NC</text>
<text x="33.8" y="155">7</text>
<text x="35.9" y="154.4">GND</text>
<text x="41.5" y="151.2">QM13124C</text>
<text x="44.6" y="155.6">RFC</text>
<text x="45" y="153.1">VIO</text>
<text x="48.4" y="153.8">4</text>
<text x="205.9" y="152.5">U1216</text>
<text x="33.1" y="160.2">3</text>
<text x="35.9" y="159.4">USID</text>
<text x="44.7" y="159.4">RF4</text>
<text x="48.4" y="156.4">10</text>
<text x="48.4" y="160.1">1</text>
<text x="51.4" y="158.2">R1218</text>
<text x="51.4" y="160.7">R1213</text>
<text x="56.3" y="158.8">NC</text>
<text x="56.3" y="161.4">NC</text>
<text x="70.3" y="159.2" transform="rotate(-90 70.3 159.2)">0R</text>
<text x="75" y="160.1">D1206</text>
<text x="79.9" y="160.3" transform="rotate(-90 79.9 160.3)">0R</text>
<text x="92.1" y="162">R1224</text>
<text x="92.8" y="156.9">R1226</text>
<text x="98.5" y="157.5">0R</text>
<text x="106.1" y="156.9">L1211</text>
<text x="111.8" y="157.5">0R</text>
<text x="116.1" y="160.1">ANT6_LB_MHB_MIMO_N41_N77_N79_DRX</text>
<text x="156" y="158.2">CN1206</text>
<text x="174.2" y="157.6">1.8NH ±0.1NH 370mA 0201</text>
<text x="184.7" y="158.8">R1229</text>
<text x="203.8" y="157">1</text>
<text x="203.8" y="160.8">2</text>
<text x="206.3" y="161.4">COMMON_PORT</text>
<text x="206.3" y="157.6">GND_0</text>
<text x="219.5" y="157.6">LOW-BAND_PORT</text>
<text x="225.5" y="161.4">GND_2</text>
<text x="231.1" y="160.8">5</text>
<text x="231.1" y="157">6</text>
<text x="276" y="157">RF_MHB_MIMO_PRX_N41_SRS</text>
<text x="4.9" y="165.8">MIPI1_D_SDATA</text>
<text x="5.7" y="163.3">MIPI1_D_SCLK</text>
<text x="34.4" y="166.4">5</text>
<text x="34.4" y="163.9">6</text>
<text x="35.9" y="163.3">SCLK</text>
<text x="35.9" y="165.8">SDATA</text>
<text x="44.7" y="167.1">RF1</text>
<text x="44.7" y="164.5">RF2</text>
<text x="44.7" y="162">RF3</text>
<text x="48.4" y="162.6">9</text>
<text x="48.4" y="165.2">8</text>
<text x="48.4" y="167.7">2</text>
<text x="51.4" y="163.3">R1212</text>
<text x="51.4" y="165.8">R1215</text>
<text x="56.3" y="163.9">NC</text>
<text x="56.3" y="166.5">NC</text>
<text x="69.7" y="164.3" transform="rotate(-90 69.7 164.3)">R1220</text>
<text x="75.6" y="165.2">NC</text>
<text x="79.2" y="166.1" transform="rotate(-90 79.2 166.1)">R1222</text>
<text x="92.2" y="163.4">NC</text>
<text x="101.6" y="163.9">NC</text>
<text x="131.5" y="163.9">ANT6_LB_MHB_MIMO_N41_N77_N79_DRX</text>
<text x="150.8" y="164.5">MM8830-2600-B-RJ4-RK15</text>
<text x="169.5" y="167.7">NC</text>
<text x="176.4" y="164.4">D1204</text>
<text x="194.9" y="165">R1231</text>
<text x="203.8" y="164.6">3</text>
<text x="206.3" y="165.2">GND_1</text>
<text x="219.3" y="165.2">HIGH-BAND_PORT</text>
<text x="231.1" y="164.6">4</text>
<text x="43.8" y="169">U1202</text>
<text x="195.2" y="168.4">NC</text>
<text x="205.7" y="169.7">DPX205925DT-4213A2</text>
<text x="20.4" y="174.1">NC</text>
<text x="25.5" y="174.1">NC</text>
<text x="278.2" y="174.3">RF_N78_N79_DRX_LFEM</text>
<text x="239.3" y="196.3">Drawn By</text>
<text x="250.1" y="193.7">Sign</text>
<text x="260.9" y="193.7">Date</text>
<text x="267.9" y="193.7">Type:</text>
<text x="267.9" y="196.3">Draw No:</text>
<text x="274.2" y="196.4">Schematic</text>
<text x="239.3" y="198.8">Checked By</text>
<text x="239.3" y="201.3">Standard By</text>
<text x="239.3" y="203.9">Approved By</text>
<text x="267.7" y="198.3">Sheet</text>
<text x="275.7" y="198.3">of</text>
<text x="279" y="199.2">47</text>
<text x="282.5" y="198.8">Ver:</text>
</g>
<g font-size="1">
<text x="22.3" y="27.7">1</text>
<text x="33.8" y="27.7">1</text>
<text x="148.3" y="28.8">2</text>
<text x="154.6" y="30">1</text>
<text x="211.9" y="26.3">GND 1</text>
<text x="257.9" y="25.6">N1_MIMO_DRX_N41_DRX_SRS</text>
<text x="69.9" y="31.3">RF_TEST_Dectec_ANT_LMHB</text>
<text x="83.3" y="32">RF_TEST_Dectec_ANT_LMHB</text>
<text x="148.3" y="31.3">4</text>
<text x="148.3" y="30.1">3</text>
<text x="153.6" y="30.6">1</text>
<text x="258.1" y="33.9">RF_N78_N79_MIMO_DRX_LFEM2</text>
<text x="47.4" y="44.7">Ant4_N78_N79_MIMO_PRX</text>
<text x="44.4" y="48.3">C1207</text>
<text x="184.8" y="51">RF_N78_N79_MIMO_PRX_LFEM0</text>
<text x="149.3" y="66.2">Ant4_N78_N79_MIMO_PRX</text>
<text x="160.9" y="67.6">4</text>
<text x="160.9" y="66.4">2</text>
<text x="168.7" y="67.6">3</text>
<text x="168.7" y="66.4">1</text>
<text x="194.1" y="68.6">C1220</text>
<text x="267" y="70.1">RF_N78_N79_MIMO_PRX_LFEM1</text>
<text x="45.8" y="75.2">1</text>
<text x="17.3" y="87.3">1</text>
<text x="24.9" y="86.7">1</text>
<text x="14.3" y="93.2">ANT5_NR_SAR</text>
<text x="49.6" y="91">ANT5_N41_N77_N79_MAIN</text>
<text x="56.5" y="97.8">C1213</text>
<text x="211.9" y="101.1">GND 1</text>
<text x="267.9" y="96.1">RF_N41_PRX</text>
<text x="148.6" y="103">ANT5_N41_N77_N79_MAIN</text>
<text x="160.9" y="106.3">4</text>
<text x="160.9" y="105.1">2</text>
<text x="168.7" y="106.3">3</text>
<text x="168.7" y="105.1">1</text>
<text x="266.4" y="108.7">RF_N78_N79_PRX_LEFM1</text>
<text x="69.9" y="141.2">1</text>
<text x="27.2" y="150">C1204</text>
<text x="31.7" y="146.8">VRFIO18_EXT</text>
<text x="79.4" y="144.4">1</text>
<text x="90.9" y="149.5">1</text>
<text x="113.2" y="154.4">ANT6_LB_MHB_MIMO_N41_N77_N79_DRX</text>
<text x="101.5" y="161.2">C1214</text>
<text x="140.5" y="158.9">ANT6_LB_MHB_MIMO_N41_N77_N79_DRX</text>
<text x="153.9" y="160.9">2</text>
<text x="161.8" y="160.9">1</text>
<text x="256.5" y="156.1">RF_MHB_MIMO_PRX_N41_SRS</text>
<text x="22.6" y="162.7">MIPI1_D_SCLK</text>
<text x="23.6" y="164.6">MIPI1_D_SDATA</text>
<text x="153.9" y="162.2">4</text>
<text x="161.8" y="162.2">3</text>
<text x="20.9" y="171.6">C1201</text>
<text x="25.9" y="171.6">C1202</text>
<text x="250.5" y="173.7">RF_N78_N79_DRX_LFEM</text>
<text x="36.9" y="179.8">不能和U1102相同USID</text>
<text x="36.9" y="183.6">Connect to Vio</text>
<text x="48.1" y="183.6">0</text>
<text x="54.9" y="183.6">0110</text>
<text x="36.5" y="188">Connect to GND</text>
<text x="48.1" y="188">1</text>
<text x="54.9" y="188">0111</text>
</g>
<g font-size=".9">
<text x="149.5" y="29.3">GND-3</text>
<text x="149.5" y="30.6">GND-1</text>
<text x="149.5" y="31.9">GND-2</text>
</g>
<g font-size=".8">
<text x="162.3" y="66.2">OUT</text>
<text x="162.4" y="67.5">GND-2 GND-1</text>
<text x="167.1" y="66.2">IN</text>
<text x="162.3" y="104.9">OUT</text>
<text x="162.4" y="106.2">GND-2 GND-1</text>
<text x="167.1" y="104.9">IN</text>
<text x="155.3" y="160.8">OUT</text>
<text x="160.1" y="160.8">IN</text>
<text x="155.4" y="162">GND-2 GND-1</text>
</g>
</svg>
